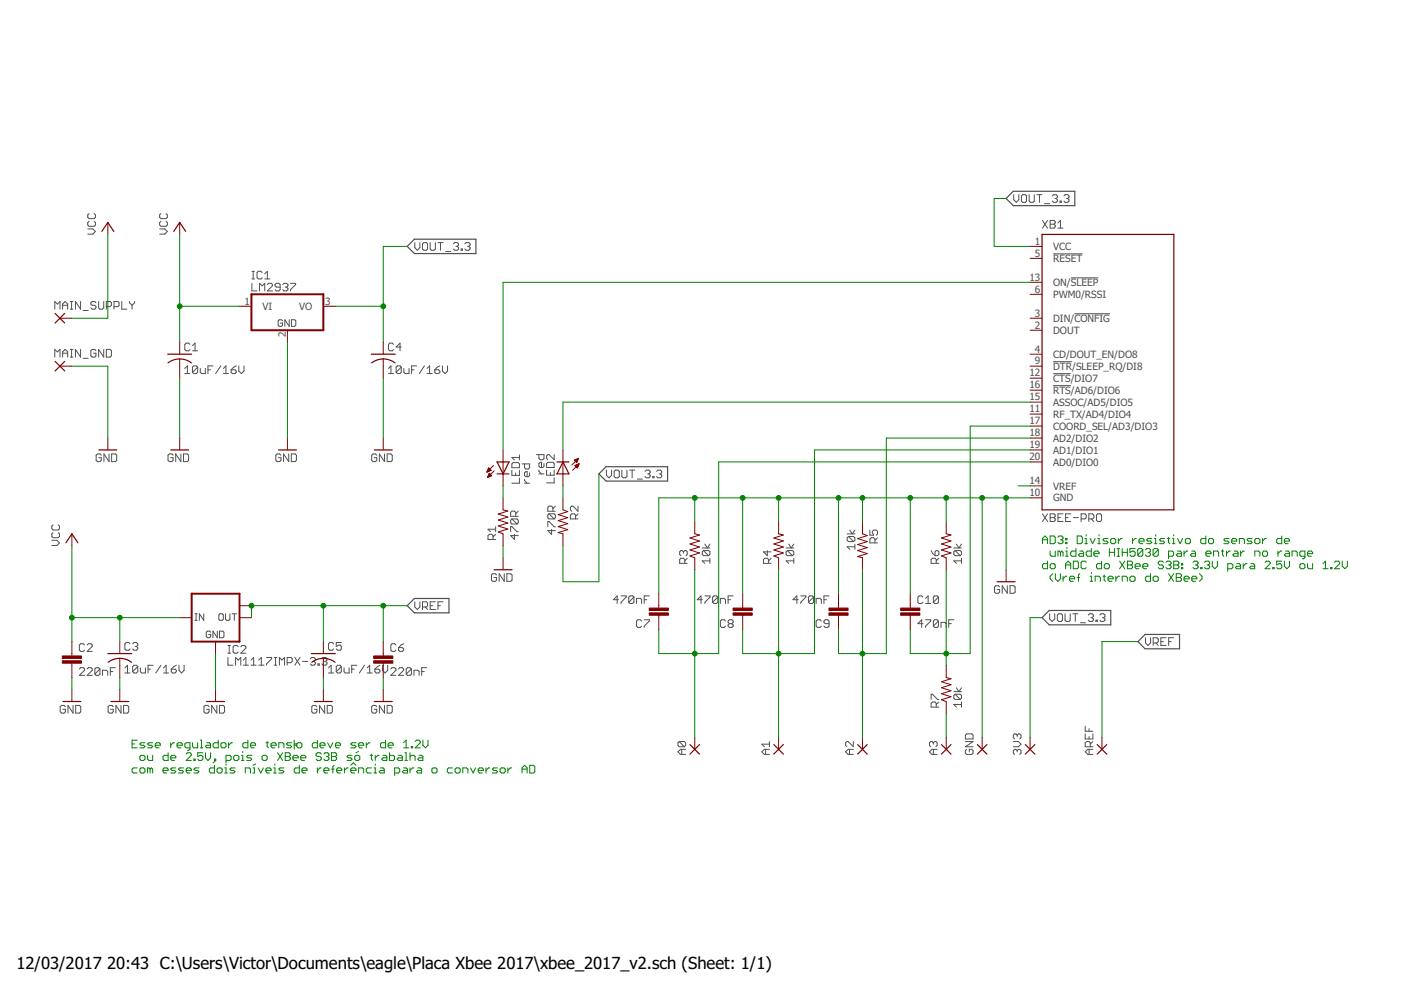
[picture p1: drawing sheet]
<svg xmlns="http://www.w3.org/2000/svg" width="297mm" height="210mm" viewBox="0 0 297 210" stroke-linecap="round" stroke-linejoin="round" font-family="sans-serif">
<g fill="none" stroke="#505050" stroke-width=".21">
<path d="M18.6 48.5h1.1l.5 .6-.5 .5h-1.1M18.9 46.9l-.3 .3v.5l.3 .3h1.1l.2-.3v-.5l-.2-.3M18.9 45.3l-.3 .3v.5l.3 .3h1.1l.2-.3v-.5l-.2-.3M33.8 48.5h1.1l.6 .6-.6 .5h-1.1M34.1 46.9l-.3 .3v.5l.3 .3h1.1l.3-.3v-.5l-.3-.3M34.1 45.3l-.3 .3v.5l.3 .3h1.1l.3-.3v-.5l-.3-.3M53.4 59.1h.6M53.4 57.5h.6M53.7 57.5v1.6M55.6 57.8l-.3-.3h-.5l-.3 .3v1.1l.3 .2h.5l.3-.2M56.1 59.1h1.1M56.1 58.1l.6-.6v1.6"/>
<path d="M87.9 51.4v1.1l.6 .6 .5-.6v-1.1M89.9 51.4h.5l.3 .3v1.1l-.3 .3h-.5l-.3-.3v-1.1zM91.2 51.4v1.4l.3 .3h.5l.3-.3v-1.4M92.9 51.4h1M93.4 51.4v1.7M94.5 53.3h1.1M96.1 51.7l.3-.3h.5l.3 .3v.3l-.3 .2M96.7 52.2h.2M96.9 52.2l.3 .3v.3l-.3 .3h-.5l-.3-.3M97.8 52.8h.2v.3h-.2zM98.6 51.7l.2-.3h.6l.3 .3v.3l-.3 .2M99.1 52.2h.3"/>
<path d="M99.4 52.2l.3 .3v.3l-.3 .3h-.6l-.2-.3M214.9 41.3v1.1l.6 .5 .5-.5v-1.1M216.8 41.3h.6l.2 .3v1l-.2 .3h-.6l-.2-.3v-1zM218.2 41.3v1.3l.3 .3h.5l.3-.3v-1.3M219.8 41.3h1.1M220.4 41.3v1.6M221 46.7l1.1 1.7M221.5 43.2h1M222.1 46.7l-1.1 1.7M222.7 46.7h.8l.2 .3v.3l-.2 .2 .2 .3v.3l-.2 .3h-.8zM222.7 47.5h.8M223.1 41.6l.3-.3h.5l.3 .3v.2l-.3 .3"/>
<path d="M223.3 53.8h6.2M223.6 42.1h.3M223.9 42.1l.3 .3v.2l-.3 .3h-.5l-.3-.3M224.3 48.4h1.1M224.3 47.3l.5-.6v1.7M224.7 42.6h.3v.3h-.3zM225.6 41.6l.2-.3h.6l.3 .3v.2l-.3 .3M226.1 42.1h.3M226.4 42.1l.3 .3v.2l-.3 .3h-.6l-.2-.3M227 58.9h5.9M11.6 65.6v-1.7l.6 .6 .5-.6v1.7M11.6 75.7v-1.6l.6 .5 .5-.5v1.6"/>
<path d="M13.3 65.6v-1.1l.5-.6 .6 .6v1.1M13.3 75.7v-1.1l.5-.5 .6 .5v1.1M13.3 64.7h1.1M13.3 74.9h1.1M14.9 65.6h.6M14.9 63.9h.6M14.9 75.7h.6M14.9 74.1h.6M15.2 63.9v1.7M15.2 74.1v1.6M17.1 63.9v1.7l-1.1-1.7v1.7M17.1 74.1v1.6l-1.1-1.6v1.6"/>
<path d="M17.6 65.8h1.1M17.6 76h1.1M20.3 64.2l-.2-.3h-.6l-.2 .3v.3l.2 .2h.6l.2 .3v.3l-.2 .3h-.6l-.2-.3M20.3 74.4l-.2-.3h-.6l-.2 .3v1l.2 .3h.6l.2-.3v-.5h-.5M20.9 63.9v1.4l.3 .3h.5l.3-.3v-1.4M22 74.1v1.6l-1.1-1.6v1.6M22.5 65h.8l.3-.3v-.5l-.3-.3h-.8v1.7M22.5 74.1h.8l.3 .3v1l-.3 .3h-.8zM24.2 65h.8l.3-.3v-.5l-.3-.3h-.8v1.7M25.8 63.9v1.7h1.1M27.5 63.9v.3l.5 .5M28 64.7v.9"/>
<path d="M28.5 63.9v.3l-.5 .5M39.2 79.2h1.1M39.2 78.1l.5-.5v1.6M40.3 73l-.3-.3h-.5l-.3 .3v1.1l.3 .3h.5l.3-.3M40.8 74.4h1.1M40.8 73.3l.6-.6v1.7M41.9 77.9v1l-.3 .3h-.5l-.3-.3M41.9 77.9l-.3-.3h-.5l-.3 .3v1M41.9 77.9l-1.1 1M42.5 78.1v.8l.2 .3h.8v-1.1M44.1 78.4h.5M45.2 77.6h-1.1v1.6"/>
<path d="M46.8 77.6l-1.1 1.6M47.4 79.2h1.1M47.4 78.1l.5-.5v1.6M49 78.4h.8l.3 .3v.2l-.3 .3h-.5l-.3-.3zM50.1 77.6l-1.1 .8M50.6 77.6v1.1l.6 .5 .5-.5v-1.1M53.4 60.1v1.6h1.1M55 61.7v-1.6l.6 .5 .5-.5v1.6M56.7 60.3l.3-.2h.5l.3 .2v.3l-1.1 1.1h1.1M59.4 60.9h-.8l-.3-.3v-.3l.3-.2h.5l.3 .2v1.1l-.3 .3h-.5l-.3-.3M59.9 68l-.2-.2h-.5l-.2 .2v1l.2 .2h.5l.2-.2v-.5h-.5M59.9 60.3l.3-.2h.6l.2 .2v.3l-.2 .3"/>
<path d="M60.5 60.9h.3M60.8 60.9l.2 .3v.2l-.2 .3h-.6l-.3-.3M61.3 67.8v1.4l-.9-1.4v1.4M61.6 60.1h1.1v.2l-1.1 1.1v.3M61.8 67.8h.7l.2 .2v1l-.2 .2h-.7zM82.4 78.1l.5-.5v1.6M82.4 79.2h1M83.4 73l-.2-.3h-.6l-.2 .3v1.1l.2 .3h.6l.2-.3M85.1 77.9v1l-.3 .3h-.5l-.3-.3M85.1 77.9l-.3-.3h-.5l-.3 .3v1M85.1 77.9l-1.1 1M85.1 73.6h-1.1l.8-.9v1.7"/>
<path d="M85.6 78.1v.8l.3 .3h.8v-1.1M87.3 78.4h.5M88.3 77.6h-1v1.6M90 77.6l-1.1 1.6M90.5 79.2h1.1M90.5 78.1l.6-.5v1.6M92.2 78.4h.8l.3 .3v.2l-.3 .3h-.5l-.3-.3zM93.3 77.6l-.6 .3-.5 .5M93.8 77.6v1.1l.6 .5 .5-.5v-1.1M223.3 76.7h4M223.3 79.2h3.7M227.8 66.5h7.6"/>
<path d="M21.5 96.5l-.3-.3h-.5l-.3 .3v1.1l.3 .3h.5l.3-.3v-.6h-.6M23.1 96.2v1.7l-1.1-1.7v1.7M23.7 96.2h.8l.2 .3v1.1l-.2 .3h-.8zM36.7 96.5l-.3-.3h-.5l-.3 .3v1.1l.3 .3h.5l.3-.3v-.6h-.5M38.4 96.2v1.7l-1.1-1.7v1.7M38.9 96.2h.8l.3 .3v1.1l-.3 .3h-.8zM59.6 96.5l-.3-.3h-.5l-.3 .3v1.1l.3 .3h.5l.3-.3v-.6h-.6M61.2 96.2v1.7l-1.1-1.7v1.7M61.8 96.2h.8l.2 .3v1.1l-.2 .3h-.8zM79.9 96.5l-.3-.3h-.5l-.3 .3v1.1l.3 .3h.5l.3-.3v-.6h-.6M81.5 96.2v1.7l-1.1-1.7v1.7M82.1 96.2h.8l.3 .3v1.1l-.3 .3h-.8z"/>
<path d="M108.5 99.7v1.1h1.6v-1.1M108.8 98.1h1.1l.2 .3v.8h-1.6v-.8zM110.1 96.5v1M110.1 97h-1.6l.6 .5M110.7 98.4h1.6v.8l-.3 .2h-.5l-.3-.2v-.8M113.7 96.4h1.6v.8l-.2 .3h-.6l-.2-.3v-.8M114.3 99.7v.2l.5 .6M115.3 98.3v.5l-.2 .3h-.6l-.2-.3v-.5l.2-.3h.3v1.1M115.9 99.7v1.1h1.6v-1.1M116.1 98h1.1l.3 .3v.8h-1.6v-.8zM117.5 96.4v1.1l-1.1-1.1h-.3l-.2 .3v.5l.2 .3M128.6 99.7v1.1l.5 .5 .6-.5v-1.1"/>
<path d="M130.5 99.7h.5l.3 .2v1.1l-.3 .3h-.5l-.3-.3v-1.1zM131.8 99.7v1.3l.3 .3h.6l.2-.3v-1.3M133.5 99.7h1.1M134 99.7v1.6M136.8 99.9l.2-.2h.6l.2 .2v.3l-.2 .3M139.2 99.9l.3-.2h.5l.3 .2v.3l-.3 .3M223.3 81.8h3.8M11 114.6h1.1l.5 .5-.5 .6h-1.1M11.3 112.9l-.3 .3v.5l.3 .3h1l.3-.3v-.5l-.3-.3M11.3 111.3l-.3 .2v.6l.3 .3h1l.3-.3v-.6l-.3-.2M104.5 114.4v-.8l-.2-.3h-.6l-.2 .3v.8h1.6M105.1 113.3l-.6 .5"/>
<path d="M105.1 112.2h-1.6l.5 .5M105.1 111.7v1M108.3 112.7v-1h.2l1.1 1h.3M108.5 110h1.1l.3 .3v.5l-.3 .3M108.5 110l-.2 .3v.5l.2 .3h1.1M108.5 110l1.1 1.1M109.1 113.3v1.1l-.8-.8h1.6M109.3 100.3v.5M109.3 109.5v-.9l-.2-.2h-.6l-.2 .2v.9h1.6M109.9 108.4l-.6 .5M110.1 101.4v1h-1.6M111.2 102.4h1.1"/>
<path d="M111.2 101.6v.3l.6 .5M112.3 100.3v.5l-.3 .3h-.5l-.3-.3v-.5l.3-.3h.3v1.1M114.3 100.5h1M116.1 111.7v-1.1h.3l1.1 1.1h.3M116.4 108.9h1.1l.3 .3v.6l-.3 .2M116.4 108.9l-.3 .3v.6l.3 .2h1.1M116.4 108.9l1.1 1.1M116.7 100.2v.6M116.9 112.2v1.1l-.8-.8h1.7M117.2 108.4v-.8l-.3-.3h-.5l-.3 .3v.8h1.7M117.5 101.3v1.1h-1.6M117.8 107.3l-.6 .5"/>
<path d="M122 110v-.8l-.2-.3h-.6l-.3 .3v.8h1.7M122.6 107.3v1.1l-1.1-1.1h-.3l-.3 .3v.5l.3 .3M122.6 108.9l-.6 .6M135.1 101.6h1.1M137.3 100.5h.3M137.6 100.5l.2 .3v.2l-.2 .3h-.6l-.2-.3M138.4 101h.3v.3h-.3zM139.8 100.5h.2M140 100.5l.3 .3v.2l-.3 .3h-.5l-.3-.3M144.9 117l-.3-.3h-.2l-.3 .3v.5l.3 .3M144.9 117l.3-.3h.3l.2 .3v.5l-.2 .3M144.9 117v.3"/>
<path d="M145.2 119.4v-.8l-.3-.2h-.5l-.3 .2v.8h1.6M145.7 118.4l-.5 .5M148.9 116.2h1.6M149.2 116.7h1l.3 .3v.5l-.3 .3M149.2 116.7l-.3 .3v.5l.3 .3h1M149.2 116.7l1 1.1M149.4 115.4l.6 .8 .5-.8M150.5 118.4v1M150.5 118.9h-1.6l.5 .5M162.7 116.7v1.1l-.8-.8h1.6M163 119.4v-.8l-.3-.2h-.6l-.2 .2v.8h1.6M163.5 118.4l-.5 .5"/>
<path d="M166.7 116.2h1.6M166.9 116.7h1.1l.3 .3v.5l-.3 .3M166.9 116.7l-.2 .3v.5l.2 .3h1.1M166.9 116.7l1.1 1.1M167.2 115.4l.5 .8 .6-.8M168.3 118.9h-1.6l.5 .5M168.3 118.4v1M179.6 113.2h1.7M179.9 113.7h1.1l.3 .3v.6l-.3 .2M179.9 113.7l-.3 .3v.6l.3 .2h1.1M179.9 113.7l1.1 1.1M180.2 112.4l.5 .8 .6-.8"/>
<path d="M181.3 115.9h-1.7l.6 .6M181.3 115.4v1.1M184.4 112.4v1.1h.8l-.2-.8 .2-.3h.6l.3 .3v.5l-.3 .3M185.5 115.1v-.8l-.3-.3h-.5l-.3 .3v.8h1.7M186.1 114l-.6 .6M197.4 116.7l.3 .6 .5 .5M198.5 116.7h.3l.3 .3v.5l-.3 .3h-.6v-.8zM198.5 119.4v-.8l-.3-.2h-.5l-.3 .2v.8h1.7M199.1 118.4l-.6 .5M202.2 116.2h1.7M202.5 116.7l-.3 .3v.5l.3 .3h1.1M202.5 116.7h1.1l.3 .3v.5l-.3 .3"/>
<path d="M202.5 116.7l1.1 1.1M202.8 115.4l.5 .8 .6-.8M203.9 118.9h-1.7l.6 .5M203.9 118.4v1M221 108.9l1.1 1.7M222.1 108.9l-1.1 1.7M222.7 108.9h.8l.2 .3v.3l-.2 .2 .2 .3v.3l-.2 .3h-.8zM222.7 109.7h.8M224.3 109.7h.5M225.4 108.9h-1.1v1.7h1.1M225.9 109.7h.6M227 108.9h-1.1v1.7h1.1"/>
<path d="M227.6 109.7h1M229.2 110h.8l.3-.3v-.5l-.3-.3h-.8v1.7M230.8 110h.8l.3-.3v-.5l-.3-.3h-.8v1.7M231.4 110l.5 .6M232.7 108.9h.6l.3 .3v1.1l-.3 .3h-.6l-.2-.3v-1.1zM17.9 136.8l-.2-.3h-.6l-.3 .3v1l.3 .3h.6l.2-.3M18.5 136.8l.2-.3h.6l.3 .3v.2l-1.1 1.1h1.1M27.6 136.5l-.3-.3h-.5l-.3 .3v1.1l.3 .3h.5l.3-.3M28.1 136.5l.3-.3h.5l.3 .3v.3l-.3 .3M28.7 137.1h.2M28.9 137.1l.3 .2v.3l-.3 .3h-.5l-.3-.3M41.3 131.5h.5"/>
<path d="M41.3 130.1h.5M41.6 130.1v1.4M43.2 130.1v1.4l-.9-1.4v1.4M44.7 134l-.3-.2h-.4l-.3 .2v1l.3 .2h.4l.3-.2v-.5h-.5M46.1 133.8v1.4l-1-1.4v1.4M46.4 130.4l.2-.3h.5l.2 .3v.9l-.2 .2h-.5l-.2-.2zM46.5 133.8h.7l.3 .2v1l-.3 .2h-.7zM47.8 130.1v1.2l.2 .2h.5l.2-.2v-1.2M48.3 139.4v1.6h1.1M48.3 138.5h.6M48.3 136.9h.6M48.6 136.9v1.6"/>
<path d="M49.2 130.1h.9M49.7 130.1v1.4M50.5 137.1l-.3-.2h-.5l-.3 .2v1.1l.3 .3h.5l.3-.3M51.1 137.1l.2-.2h.6l.2 .2v.3l-1 1.1h1M51.6 140l.5-.6v1.6M53.2 140l.6-.6v1.6M54.9 140l.5-.6v1.6M56.5 139.4h1.1v.3l-1.1 1.1v.2M58.1 139.4h.6M58.4 139.4v1.6M62.5 139.4l1.1 1.6M63.6 139.4l-1.1 1.6"/>
<path d="M65.8 139.7l.3-.3h.5l.3 .3v.3l-.3 .2M68.2 139.7l.3-.3h.5l.3 .3v.3l-.3 .2M70.7 136.5l-.2-.3h-.6l-.2 .3v1.1l.2 .3h.6l.2-.3M72.4 136.2h-1.1v.9l.8-.3 .3 .3v.5l-.3 .3h-.5l-.3-.3M83.9 136.8l-.2-.3h-.6l-.2 .3v1l.2 .3h.6l.2-.3M84.5 137.3h.8l.3 .3v.2l-.3 .3h-.5l-.3-.3zM85.6 136.5l-1.1 .8M87.9 127.6v1.1l.6 .5 .5-.5v-1.1M89.6 128.7h.8l.3-.3v-.5l-.3-.3h-.8v1.6M90.1 128.7l.6 .5M91.2 128.4h.6M92.3 127.6h-1.1v1.6h1.1"/>
<path d="M92.9 128.4h.5M93.9 127.6h-1v1.6M105.3 121.9l-.3-.3h-.5l-.3 .3v1.1l.3 .3h.5l.3-.3v-.6h-.6M106.9 121.6v1.7l-1.1-1.7v1.7M107.5 121.6h.8l.3 .3v1.1l-.3 .3h-.8zM131.1 127.1h-1.1l.9-.8v1.7M131.7 126.3h1.1v.3l-1.1 1.1v.3M134.4 126.6l-.3-.3h-.5l-.3 .3v1.1M134.4 126.6v1.1l-.3 .3h-.5l-.3-.3M134.4 126.6l-1.1 1.1M135 128v-1.1h.8l.2 .2v.9M136 131.7l-.2-.3h-.6l-.2 .3v1.1l.2 .2h.6l.2-.2"/>
<path d="M136.6 127.1h.5M136.6 131.4h1.1v.3l-1.1 1.1v.2M137.7 126.3h-1.1v1.7M148.9 127.1h-1.1l.8-.8v1.7M149.5 126.3h1v.3l-1 1.1v.3M152.2 126.6l-.3-.3h-.5l-.3 .3v1.1M152.2 126.6v1.1l-.3 .3h-.5l-.3-.3M152.2 126.6l-1.1 1.1M152.7 128v-1.1h.8l.3 .2v.9M153.8 131.7l-.3-.3h-.5l-.3 .3v1.1l.3 .2h.5l.3-.2M154.4 127.1h.5M154.6 132.2l-.2-.2v-.3l.2-.3h.6l.2 .3v.3l-.2 .2"/>
<path d="M154.6 132.2l-.2 .3v.3l.2 .2h.6l.2-.2v-.3l-.2-.3M154.6 132.2h.6M155.4 126.3h-1v1.7M169.2 127.1h-1.1l.9-.8v1.7M169.8 126.3h1.1v.3l-1.1 1.1v.3M172.5 126.6l-.3-.3h-.5l-.3 .3v1.1M172.5 126.6v1.1l-.3 .3h-.5l-.3-.3M172.5 126.6l-1.1 1.1M173 128v-1.1h.9l.2 .2v.9M174.1 131.7l-.2-.3h-.6l-.3 .3v1.1l.3 .2h.6l.2-.2M174.7 127.1h.5M175.8 126.3h-1.1v1.7"/>
<path d="M175.8 132.2h-.8l-.3-.2v-.3l.3-.3h.5l.3 .3v1.1l-.3 .2h-.5l-.3-.2M195.7 126.6l-.3-.3h-.5l-.3 .3v1.1l.3 .3h.5l.3-.3M195.7 132.2h-1.1l.8-.8v1.6M196.2 128h1.1M196.2 131.4h1.1v.3l-1.1 1.1v.2M196.2 126.9l.6-.6v1.7M199 126.6l-.3-.3h-.5l-.3 .3v1.1M199 126.6v1.1l-.3 .3h-.5l-.3-.3M199 131.7l-.3-.3h-.5l-.3 .3v1.1M199 131.7v1.1l-.3 .2h-.5l-.3-.2M199 131.7l-1.1 1.1M199 126.6l-1.1 1.1"/>
<path d="M199.5 133v-1h.8l.3 .2v.8M201.1 132.2h.6M202.2 131.4h-1.1v1.6M211.9 124.4l-.2-.2h-.6l-.2 .2v1.1l.2 .3h.6l.2-.3v-.5h-.5M213.6 124.2v1.6l-1.1-1.6v1.6M214.1 124.2h.8l.3 .2v1.1l-.3 .3h-.8zM222.5 130.1v1.1l.6 .6 .5-.6v-1.1M224.2 130.4l.3-.3h.5l.3 .3v1.1l-.3 .3h-.5l-.3-.3zM225.8 130.1v1.4l.3 .3h.5l.3-.3v-1.4M227.5 130.1h1M228 130.1v1.7M229.1 132h1.1"/>
<path d="M230.7 130.4l.3-.3h.5l.3 .3v.3l-.3 .3M231.3 131h.2M231.5 131l.3 .2v.3l-.3 .3h-.5l-.3-.3M232.4 131.5h.2v.3h-.2zM233.2 130.4l.2-.3h.6l.3 .3v.3l-.3 .3M233.7 131h.3M234 131l.3 .2v.3l-.3 .3h-.6l-.2-.3M242.9 135.2v1.1l.5 .5 .5-.5v-1.1M244.5 136.3h.8l.3-.3v-.5l-.3-.3h-.8v1.6M245 136.3l.6 .5M246.1 136h.6M247.2 135.2h-1.1v1.6h1.1"/>
<path d="M247.8 136h.5M248.9 135.2h-1.1v1.6M13.9 149.8l-.3-.2h-.6l-.2 .2v1.1l.2 .3h.6l.3-.3v-.5h-.6M15.5 149.6v1.6l-1.1-1.6v1.6M16 149.6h.8l.3 .2v1.1l-.3 .3h-.8zM16.8 141.8l.3-.2h.6l.2 .2v.3l-1.1 1.1h1.1M18.5 141.8l.2-.2h.6l.3 .2v.3l-1.1 1.1h1.1M21.2 141.8v1.1l-.3 .3h-.5l-.3-.3M21.2 141.8l-.3-.2h-.5l-.3 .2v1.1M21.2 141.8l-1.1 1.1M21.7 143.2v-1.1h.9l.2 .3v.8M23.4 142.4h.5"/>
<path d="M24 149.8l-.3-.2h-.5l-.3 .2v1.1l.3 .3h.5l.3-.3v-.5h-.5M24.5 141.6h-1.1v1.6M25.7 149.6v1.6l-1.1-1.6v1.6M26.2 149.6h.8l.3 .2v1.1l-.3 .3h-.8zM26.5 141.6l.5-.5v1.6M26.5 142.7h1.1M29.2 141.3v1.1l-.3 .3h-.5l-.3-.3M29.2 141.3l-.3-.2h-.5l-.3 .2v1.1M29.2 141.3l-1.1 1.1M29.8 141.6v.8l.2 .3h.8v-1.1M31.4 141.9h.5M32.5 141.1h-1.1v1.6"/>
<path d="M34.1 141.1l-1.1 1.6M34.7 142.7h1.1M34.7 141.6l.5-.5v1.6M36.3 141.9h.8l.3 .2v.3l-.3 .3h-.5l-.3-.3zM37.4 141.1l-1.1 .8M38 141.1v1l.5 .6 .5-.6v-1M44.3 149.8l-.2-.2h-.6l-.3 .2v1.1l.3 .3h.6l.2-.3v-.5h-.5M46 149.6v1.6l-1.1-1.6v1.6M46.5 149.6h.8l.3 .2v1.1l-.3 .3h-.8zM50 141v-1.6l.5 .6 .6-.6v1.6M51.6 141h1.1M53.2 141h1.1"/>
<path d="M54.9 141h1.1M58.1 141h.6M59.2 141v-1.6l.6 .6 .5-.6v1.6M60.9 140.5h.8l.3-.3v-.5l-.3-.3h-.8v1.6M64.2 140.2h1M66.3 140.2h.3M66.6 140.2l.3 .3v.3l-.3 .2h-.5l-.3-.2M67.2 149.8l-.3-.2h-.5l-.3 .2v1.1l.3 .3h.5l.3-.3v-.5h-.5M67.4 140.8h.3v.2h-.3zM68.8 140.2h.2M68.8 149.6v1.6l-1.1-1.6v1.6M69 140.2l.3 .3v.3l-.3 .2h-.5l-.3-.2"/>
<path d="M69.4 149.6h.8l.3 .2v1.1l-.3 .3h-.8zM69.7 142.7h1M69.7 141.6l.5-.5v1.6M72.4 141.3v1.1l-.3 .3h-.5l-.3-.3M72.4 141.3l-.3-.2h-.5l-.3 .2v1.1M72.4 141.3l-1.1 1.1M72.9 141.6v.8l.3 .3h.8v-1.1M74.6 141.9h.5M75.6 141.1h-1v1.6M77.3 141.1l-1.1 1.6M77.9 142.7h1M77.9 141.6l.5-.5v1.6"/>
<path d="M79.5 141.9h.8l.3 .2v.3l-.3 .3h-.5l-.3-.3zM79.9 149.8l-.3-.2h-.5l-.3 .2v1.1l.3 .3h.5l.3-.3v-.5h-.6M80.6 141.1l-1.1 .8M81.1 141.1v1l.6 .6 .5-.6v-1M81.5 149.6v1.6l-1.1-1.6v1.6M82.1 149.6h.8l.3 .2v1.1l-.3 .3h-.8zM82.9 141.8l.2-.2h.6l.2 .2v.3l-1 1.1h1M84.5 141.8l.3-.2h.5l.3 .2v.3l-1.1 1.1h1.1M87.2 141.8v1.1l-.2 .3h-.6l-.3-.3M87.2 141.8l-.2-.2h-.6l-.3 .2v1.1M87.2 141.8l-1.1 1.1M87.8 143.2v-1.1h.8l.3 .3v.8"/>
<path d="M89.4 142.4h.6M90.5 141.6h-1.1v1.6M144 157.2l-.3 .3v.6l.3 .2h1.1M144 157.2h1.1l.3 .3v.6l-.3 .2M144 157.2l1.1 1.1M144.5 158.9v1.1M145.4 158.9h-1.1l-.6 .5 .6 .6h1.1M162.3 158.9v1.1M163.1 158.9h-1l-.6 .5 .6 .6h1M163.1 157.8h-1.6l.6 .5M163.1 157.2v1.1M180.1 158.9v1.1"/>
<path d="M180.9 158.9h-1.1l-.5 .5 .5 .6h1.1M180.9 157.2v1.1l-1.1-1.1h-.2l-.3 .3v.6l.3 .2M197.4 148.3v-1.1h.3l1.1 1.1h.3M197.9 157.5v.3M197.9 158.9v1.1M197.9 157.5l-.3-.3h-.3l-.2 .3v.6l.2 .2M197.9 157.5l.3-.3h.2l.3 .3v.6l-.3 .2M198.5 149.9v-.8l-.3-.3h-.5l-.3 .3v.8h1.7M198.7 158.9h-1.1l-.5 .5 .5 .6h1.1M199.1 148.8l-.6 .6M202.2 146.6h1.7M202.5 147.2h1.1l.3 .3v.5l-.3 .3"/>
<path d="M202.5 147.2l-.3 .3v.5l.3 .3h1.1M202.5 147.2l1.1 1.1M202.8 145.8l.5 .8 .6-.8M203.9 148.8v1.1M203.9 149.4h-1.7l.6 .5M204.7 157.2h1.6l-1.6 1.1h1.6M205 158.9l-.3 .2v.6l.3 .3h1l.3-.3v-.6l-.3-.2h-.5v.5M205 155.6h1l.3 .3v.8h-1.6v-.8zM214.8 157.2h1.1l.6 .6-.6 .5h-1.1M215.7 159.1l-.3-.2h-.3l-.3 .2v.6l.3 .3M215.7 159.1l.2-.2h.3l.3 .2v.6l-.3 .3M215.7 155.9l-.3-.3h-.3l-.3 .3v.5l.3 .3"/>
<path d="M215.7 155.9l.2-.3h.3l.3 .3v.5l-.3 .3M215.7 155.9v.2M215.7 159.1v.3M230.1 155.6v1.1h1.6v-1.1M230.1 154v1h1.6M230.9 154.5v.5M230.9 156.1v.6M230.9 158.9v1.1M231.2 158.3v-.8l-.3-.3h-.5l-.3 .3v.8h1.6M231.7 158.9h-1.1l-.5 .5 .5 .6h1.1M231.7 157.2l-.5 .6"/>
</g>
<path d="M86.3 52.2l1.6-1.5h13v3.1h-13zM213.3 42.1l1.5-1.5h13.1v3h-13.1zM127 100.5l1.5-1.5h13v3h-13zM86.3 128.4l1.6-1.5h7.3v3h-7.3zM220.9 131l1.6-1.6h13v3.1h-13zM241.3 136l1.5-1.5h7.3v3.1h-7.3z" fill="none" stroke="#505050" stroke-width=".25"/>
<g fill="none" stroke="#800000" stroke-width=".25">
<path d="M21.6 49.1l1.3-1.9 1.2 1.9M36.8 49.1l1.3-1.9 1.3 1.9M220.9 49.7h28v58.4h-28zM11.7 66.5l2 2M11.7 76.6l2 2.1M13.7 66.5l-2 2M13.7 76.6l-2 2.1M35.6 75.1h5M35.6 76.9a4 4 0 0 1 5 0M78.7 75.1h5.1M78.8 76.9a4 4 0 0 1 5 0M21 95.4h3.8"/>
<path d="M36.2 95.4h3.8M59 95.4h3.8M79.4 95.4h3.8M105.4 97.9h2.5l-1.2 2.6zM118.1 97.9h2.5M119.4 97.9l1.2 2.6h-2.5zM14 115.1l1.2-1.9 1.3 1.9M105.4 100.5h2.5M22.9 138.6h5M25.4 139.6l1.6 .3 .9 .5M25.4 139.6l-1.1 .1-1.4 .7M66 138.6h5.1"/>
<path d="M68.6 139.6l1.5 .3 1 .5M68.6 139.6l-1.6 .3-.9 .5M104.8 120.8h3.8M211.4 123.3h3.8M13.3 148.7h3.8M23.5 148.7h3.8M43.8 148.7h3.8M66.7 148.7h3.8M79.4 148.7h3.8M146.3 157.9l2 2M148.3 157.9l-2 2M164.1 157.9l2 2"/>
<path d="M166.1 157.9l-2 2M181.8 157.9l2.1 2M183.9 157.9l-2.1 2M199.6 157.9l2 2M201.6 157.9l-2 2M207.2 157.9l2.1 2M209.3 157.9l-2.1 2M217.4 157.9l2 2M219.4 157.9l-2 2M232.6 157.9l2.1 2M234.7 157.9l-2.1 2"/>
</g>
<g fill="none" stroke="#800000" stroke-width=".21">
<path d="M22.9 47.2v2.5M38.1 47.2v2.5M218.4 52.2h2.5M218.4 54.8h2.5M218.4 59.9h2.5M12.7 67.5h2.5M12.7 77.6h2.5M38.1 72.6v2.5M38.1 76.1v4.1M50.8 64.9h2.5M60.9 70v2.6M68.6 64.9h2.5"/>
<path d="M81.3 72.6v2.5M81.3 76.1v4.1M218.4 70h2.5M218.4 67.5h2.5M218.4 75.1h2.5M218.4 62.4h2.5M218.4 77.6h2.5M22.9 92.9v2.5M38.1 92.9v2.5M60.9 92.9v2.5M81.3 92.9v2.5M103.3 100h.2"/>
<path d="M103.3 99.9h.5M103.4 99.7h.7M103.4 99.6h.6M103.5 99.5h.4M103.5 99.4h.3M103.6 99.3h.1M103.6 99.2l.5 .5-.9 .4zM104.6 98.7l-1.4 1.4M104.8 99.8l-1.4 1.4M106.7 95.4v7.6M119.4 95.4v7.6M121.8 97.6l.5 .5"/>
<path d="M121.8 97.6h.7M121.9 98.7l.9-.4-.4 .9zM121.9 97.7h.5M122 98.8h.6M122 97.8h.4M122 98.7h.6M122 97.5h.6M122.1 98.9h.4M122.1 97.9h.2M122.2 99h.3M122.3 98h.1M122.3 98.5h.4"/>
<path d="M122.3 99.1h.1M122.3 97.3h.3M122.6 98.4h.1M122.6 97.2h.1M122.7 97.2l-1.4 1.4M122.7 97.2l-.4 .9M122.7 97.2l-.9 .4M122.8 98.3l-1.4 1.4M218.4 87.8h2.5M218.4 80.2h2.5M218.4 85.3h2.5M218.4 82.7h2.5"/>
<path d="M218.4 90.3h2.5M218.4 92.9h2.5M218.4 95.4h2.5M218.4 97.9h2.5M15.2 113.2v2.5M103.2 100.1h.1M103.4 101.2h.1M103.4 101.1h.4M103.5 100.9h.6M103.5 100.8h.7M103.6 100.7h.5M103.7 100.6h.3"/>
<path d="M103.7 100.5h.1M103.7 100.4l.5 .5-.8 .3zM106.7 105.6v2.5l1 .3-2.1 .6 2.1 .6-2.1 .7 2.1 .6-2.1 .6 2.1 .7-2.1 .6 1.1 .4v2.5M106.7 118.3v2.5M119.4 105.6v2.5l1 .4-2.1 .6 2.1 .6-2.1 .7 2.1 .6-2.1 .7 2.1 .6-2.1 .6 1.1 .3v2.5M147.3 110.6v2.6l1 .2-2 .7 2 .6-2 .6 2 .7-2 .6 2 .6-2 .7 1 .4v2.5M165.1 110.6v2.6l1 .2-2 .7 2 .6-2 .6 2 .7-2 .6 2 .6-2 .7 1 .4v2.5M182.9 110.6v2.6l1 .4-2.1 .6 2.1 .6-2.1 .7 2.1 .6-2.1 .6 2.1 .7-2.1 .6 1.1 .3v2.5M200.6 110.6v2.6l1 .2-2 .7 2 .6-2 .6 2 .7-2 .6 2 .6-2 .7 1 .4v2.5M218.4 105.6h2.5M218.4 103h2.5M15.2 136v3.1"/>
<path d="M25.4 136v2.6M25.4 139.6v4.1M38.1 131h2.5M45.7 136v2.6M50.8 131h2.5M50.8 128.4h2.5M68.6 136v2.6M68.6 139.6v4.1M81.3 136v3.1M139.7 125.9v3M139.7 130.5v3M157.5 125.9v3"/>
<path d="M157.5 130.5v3M177.8 125.9v3M177.8 130.5v3M193 125.9v3M193 130.5v3M213.3 120.8v2.5M15.2 140.6v3.1M15.2 146.2v2.5M25.4 146.2v2.5M45.7 146.2v2.5M68.6 146.2v2.5M81.3 140.6v3.1"/>
<path d="M81.3 146.2v2.5M147.3 156.3v2.6M165.1 156.3v2.6M182.9 156.3v2.6M200.6 141.1v2.6l1 .2-2 .6 2 .7-2 .6 2 .7-2 .6 2 .6-2 .7 1 .3v2.6M200.6 156.3v2.6M208.2 156.3v2.6M218.4 156.3v2.6M233.6 156.3v2.6"/>
</g>
<g fill="#800000" stroke="#800000" stroke-width=".21">
<path d="M155.4 129.9h4.1v.6h-4.1z"/>
<path d="M155.4 128.9h4.1v.5h-4.1z"/>
<path d="M137.6 129.9h4.1v.6h-4.1z"/>
<path d="M137.6 128.9h4.1v.5h-4.1z"/>
<path d="M191 128.9h4v.5h-4z"/>
<path d="M191 129.9h4v.6h-4z"/>
<path d="M175.7 129.9h4.1v.6h-4.1z"/>
<path d="M175.7 128.9h4.1v.5h-4.1z"/>
<path d="M79.2 140.1h4.1v.5h-4.1z"/>
<path d="M79.2 139.1h4.1v.5h-4.1z"/>
<path d="M13.2 140.1h4.1v.5h-4.1z"/>
<path d="M13.2 139.1h4.1v.5h-4.1z"/>
</g>
<path d="M53.3 62.4h15.3v7.6h-15.3zM40.6 125.9h10.2v10.1h-10.2z" fill="none" stroke="#800000" stroke-width=".42"/>
<g fill="none" stroke="#008000" stroke-width=".21">
<path d="M22.9 49.7v17.8h-7.7M38.1 49.7v22.9M86.3 52.2h-5v20.4M213.3 42.1h-2.5v10.1h7.6M218.4 59.9h-111.7v35.5M15.2 77.6h7.7v15.3M38.1 64.9h12.7M60.9 72.6v20.3M71.1 64.9h10.2M38.1 80.2v12.7M81.3 80.2v12.7M218.4 97.9h-66v40.7h-12.7v-5.1"/>
<path d="M218.4 95.4h-45.7v43.2h-15.2v-5.1M218.4 92.9h-30.5v45.7h-10.1v-5.1M218.4 90.3h-12.7v48.3h-12.7v-5.1M218.4 85.3h-99v10.1M15.2 115.7v20.3M106.7 103v2.6M106.7 115.7v2.6M119.4 103v2.6M127 100.5v22.8h-7.6v-7.6M147.3 105.6v5M157.5 105.6v20.3M165.1 105.6v5"/>
<path d="M177.8 105.6v20.3M182.9 105.6v5M193 105.6v20.3M200.6 105.6v5M208.2 105.6v50.7M213.3 105.6v15.2M215.9 103h2.5M218.4 105.6h-78.7v20.3M221 115.3v-1.1l.6-.6 .5 .6v1.1M221 114.4h1.1M222.1 119v1.6h-.8l-.3-.3v-.5l.3-.3h.8M222.7 113.6h.8l.2 .3v1.1l-.2 .3h-.8z"/>
<path d="M222.7 116.8v.9l.2 .2h.8v-1.1M222.9 119.5h.6l.2 .3v.5l-.2 .3h-.6l-.2-.3v-.5zM224.3 113.9l.3-.3h.5l.3 .3v.3l-.3 .2M224.8 114.4h.3M224.8 117.1l.3-.3 .3 .3v.8M224.8 117.1l-.2-.3h-.3v1.1M224.8 117.1v.8M225.1 114.4l.3 .3v.3l-.3 .3h-.5l-.3-.3M225.9 114.2h.3v.2h-.3zM225.9 115h.3v.3h-.3zM225.9 116.8h.3v1.1M225.9 117.9h.6"/>
<path d="M225.9 119.8h1.1M226.2 116v.3M227.6 119h.8l.2 .2v1.1l-.2 .3h-.8zM228.1 116.3v1.6h-.8l-.3-.2v-.6l.3-.3h.8M228.4 113.6h.8l.3 .3v1.1l-.3 .3h-.8zM228.9 116.8h.6l.2 .3v.8h-.8l-.2-.2 .2-.3h.8M230 115.3h.6M230 114.2h.3v1.1M230.3 113.4v.2M230.3 119.2l-.3-.2h-.5l-.3 .2v1.1l.3 .3h.5l.3-.3M231.1 114.2l.5 1.1 .6-1.1M231.4 116.3v1.6h-.8l-.3-.2v-.6l.3-.3h.8"/>
<path d="M231.9 117.4h1.1v-.3l-.3-.3h-.5l-.3 .3v.6l.3 .2h.5M232.7 115.3h.6M232.7 114.2h.3v1.1M233 113.4v.2M233.6 119v1.6h-.9l-.2-.3v-.5l.2-.3h.9M234.4 119.5h.5l.3 .3v.5l-.3 .3h-.5l-.3-.3v-.5zM234.9 114.2h-.8l-.3 .2 .3 .3h.6l.2 .3-.2 .3h-.9M235.2 116.3v1.6M235.2 117.1h1.1M235.5 114.4l.3-.2h.5l.3 .2v.6l-.3 .3h-.5l-.3-.3zM236.3 116.3v1.6M236.8 117.9h.6"/>
<path d="M236.8 116.3h.6M237.1 114.2v1.1M237.1 116.3v1.6M237.4 119l1.1 1.6M237.9 114.2h-.2l-.6 .5M237.9 117.1h1.1M237.9 116.3v1.6M238.5 119l-1.1 1.6M239 116.3v1.6M239 119h.8l.3 .2v.3l-.3 .3 .3 .3v.2l-.3 .3h-.8zM239 119.8h.8M240.1 114.2v1.1"/>
<path d="M240.7 116.3h-1.1v.8l.5-.3h.3l.3 .3v.6l-.3 .2h-.6l-.2-.2M240.9 114.2h-.2l-.6 .5M241.5 114.7h1.1v-.3l-.3-.2h-.6l-.2 .2v.6l.2 .3h.6M242.3 116.6v1.1l-.3 .2h-.5l-.3-.2M242.3 116.6l-.3-.3h-.5l-.3 .3v1.1M242.3 116.6l-1.1 1.1M242.8 116.6l.3-.3h.5l.3 .3v.2l-.3 .3M243.4 117.1h.2M243.6 117.1l.3 .3v.3l-.3 .2h-.5l-.3-.2M244.2 114.2h-.8l-.3 .2 .3 .3h.5l.3 .3-.3 .3h-.8M244.8 115.3h.5M244.8 114.2h.2v1.1"/>
<path d="M245 113.4v.2M245.6 116.6v1.1l-.3 .2h-.5l-.3-.2M245.6 116.6l-.3-.3h-.5l-.3 .3v1.1M245.6 116.6l-1.1 1.1M246.7 119.2l-.3-.2h-.5l-.3 .2v.3l.3 .3h.5l.3 .3v.2l-.3 .3h-.5l-.3-.3M246.9 114.2h-.8l-.2 .2 .2 .3h.6l.2 .3-.2 .3h-.8M247.2 119.2l.3-.2h.5l.3 .2v.3l-.3 .3M247.5 114.2h.5M247.8 113.9v1.1l.2 .3M247.8 117.9h.8l.2-.2v-.6l-.2-.3h-.8v1.7M247.8 119.8h.2M248 119.8l.3 .3v.2l-.3 .3h-.5l-.3-.3"/>
<path d="M248.6 115.3h.5M248.6 114.2h.2v1.1M248.8 113.4v.2M248.9 119h.8l.2 .2v.3l-.2 .3 .2 .3v.2l-.2 .3h-.8zM248.9 119.8h.8M249.7 114.2l.5 1.1 .5-1.1M249.7 116.8h.5l.3 .3v.8h-.8l-.3-.2 .3-.3h.8M250.5 119.5h.3v.3h-.3zM251 116.8v1.1M251.6 114.2h.5l.3 .2v.6l-.3 .3h-.5l-.3-.3v-.6zM251.8 116.8h-.2l-.6 .6M252.7 116.8h.5l.3 .3v.8h-.8l-.3-.2 .3-.3h.8"/>
<path d="M252.9 119.2l.3-.2h.5l.3 .2v.3l-.3 .3M253.5 119.8h.2M253.7 119.8l.3 .3v.2l-.3 .3h-.5l-.3-.3M255.4 119.2l.3-.2h.5l.3 .2v.3l-.3 .3M255.7 113.6v1.7h-.9l-.2-.3v-.6l.2-.2h.9M255.7 117.4h1.1v-.3l-.3-.3h-.6l-.2 .3v.6l.2 .2h.6M255.9 119.8h.3M256.2 119.8l.3 .3v.2l-.3 .3h-.5l-.3-.3M256.5 114.2h.5l.3 .2v.6l-.3 .3h-.5l-.3-.3v-.6zM257 119v1.1l.6 .5 .5-.5v-1.1M257.3 117.9v-1.1h.8l.3 .3v.8M258.9 116.8h.6"/>
<path d="M259.2 116.6v1.1l.3 .2M260 116.8v1.1M260.6 114.2h-.8l-.3 .2 .3 .3h.5l.3 .3-.3 .3h-.8M260.8 116.8h-.2l-.6 .6M261.1 114.7h1.1v-.3l-.3-.2h-.5l-.3 .2v.6l.3 .3h.5M261.7 116.8h.5l.3 .3v.8h-.8l-.3-.2 .3-.3h.8M262.2 119.5h.6l.2 .3v.8h-.8l-.3-.3 .3-.2h.8M262.8 115.3v-1.1h.8l.2 .2v.9M263 116.8v1.1M263.6 119.5v1.1M263.8 116.8h-.2l-.6 .6M264.4 119.5h-.3l-.5 .6"/>
<path d="M265.2 119.5h.5l.3 .3v.8h-.8l-.3-.3 .3-.2h.8M265.5 114.2h-.8l-.3 .2 .3 .3h.5l.3 .3-.3 .3h-.8M266 117.9v-1.1h.8l.3 .3v.8M266.3 114.2h.5l.3 .2v.6l-.3 .3h-.5l-.3-.3v-.6zM267.7 114.2v1.1M267.9 116.8h.6l.3 .3v.6l-.3 .2h-.6l-.2-.2v-.6zM268.2 119.2l.3-.2h.5l.3 .2v.3l-1.1 1.1h1.1M268.5 114.2h-.3l-.5 .5M271 116.8v1.1M271.8 113.6v1.7h-.9l-.2-.3v-.6l.2-.2h.9M271.8 119h-1.1v.8l.8-.3 .3 .3v.5l-.3 .3h-.6l-.2-.3M271.8 116.8h-.3l-.5 .6"/>
<path d="M272.3 114.7h1.1v-.3l-.3-.2h-.5l-.3 .2v.6l.3 .3h.5M272.3 119v1.1l.6 .5 .5-.5v-1.1M272.6 116.8h.5l.3 .3v.8h-.8l-.3-.2 .3-.3h.8M273.9 117.9v-1.1h.9l.2 .3v.8M275.8 119.5h.6l.3 .3v.5l-.3 .3h-.6l-.2-.3v-.5zM276.7 117.9h-.9l-.2-.2v-.6l.2-.3h.9v1.4l-.3 .3h-.3M277.2 117.4h1.1v-.3l-.3-.3h-.5l-.3 .3v.6l.3 .2h.5M277.2 119.5v.8l.3 .3h.8v-1.1M280.5 119.5l.5-.5v1.6M283 119.2l.2-.2h.6l.2 .2v.3l-1 1.1h1M284.6 119v1.1l.5 .5 .6-.5v-1.1M15.2 131h22.9"/>
<path d="M25.4 131v5M45.7 138.6v7.6M68.6 128.4v7.6M81.3 128.4v7.6M86.3 128.4h-33v2.6M147.3 120.8v35.5M165.1 120.8v35.5M182.9 120.8v35.5M200.6 120.8v20.3M220.9 131h-2.5v25.3M223.2 121.6l-.5 .6v.5l.5 .6M223.8 121.6v1.1l.5 .6 .5-.6v-1.1"/>
<path d="M225.4 122.2v1.1M225.9 120.6v-1.1l.6-.5 .5 .5v1.1M226.2 122.2h-.3l-.5 .5M226.8 122.7h1v-.3l-.2-.2h-.6l-.2 .2v.6l.2 .3h.6M228.4 122.4h.5M228.9 121.6l-.2 .3v1.4M231.1 122.2h.3v1.1M231.1 123.3h.5M231.4 121.4v.2M232.2 123.3v-1.1h.8l.3 .2v.9M233.8 122.2h.6M234.1 121.9v1.1l.3 .3"/>
<path d="M234.9 122.7h1.1v-.3l-.2-.2h-.6l-.3 .2v.6l.3 .3h.6M236.6 122.2v1.1M237.4 122.2h-.3l-.5 .5M237.9 123.3v-1.1h.8l.3 .2v.9M239.8 122.2h.6l.3 .2v.6l-.3 .3h-.6l-.2-.3v-.6zM240.7 120.1h1v-.3l-.2-.3h-.6l-.2 .3v.5l.2 .3h.6M241.3 136h-7.7v20.3M242.3 120.1h1.1v-.3l-.3-.3h-.5l-.3 .3v.5l.3 .3h.5M243.9 121.6v1.7h-.8l-.3-.3v-.6l.3-.2h.8M244.8 122.2h.5l.3 .2v.6l-.3 .3h-.5l-.3-.3v-.6zM247.8 121.6l1 1.7M248.8 121.6l-1 1.7"/>
<path d="M249.4 121.6h.8l.3 .3v.3l-.3 .2 .3 .3v.3l-.3 .3h-.8zM249.4 122.4h.8M250.5 120.3h.3v.3h-.3zM251 122.7h1.1v-.3l-.3-.2h-.5l-.3 .2v.6l.3 .3h.5M252.7 122.7h1v-.3l-.2-.2h-.6l-.2 .2v.6l.2 .3h.6M254.3 121.6l.5 .6v.5l-.5 .6M254.6 120.3h.2v.3h-.2zM260.3 120.6h.8l.3-.3v-.5l-.3-.3h-.8v1.6M269.9 120.3h.2v.3h-.2zM280.5 120.6h1.1M282.1 120.3h.3v.3h-.3zM15.2 143.7v2.5"/>
<path d="M25.4 143.7v2.5M28 157.7h.6M29.1 156.9h-1.1v1.7h1.1M30.7 157.5h-.8l-.2 .2 .2 .3h.6l.2 .3-.2 .3h-.8M32.4 157.5h-.8l-.3 .2 .3 .3h.5l.3 .3-.3 .3h-.8M32.9 158h1.1v-.3l-.3-.2h-.5l-.3 .2v.6l.3 .3h.5M35.6 159.6v1.6h-.8l-.2-.2v-.6l.2-.3h.8M36.2 157.5v1.1M37 157.5h-.3l-.5 .5M37.5 158h1.2v-.3l-.3-.2h-.6l-.3 .2v.6l.3 .3h.6M39.5 159.9l.2-.3h.6l.3 .3v.2l-1.1 1.1h1.1M40.3 158.6h-.8l-.3-.3v-.6l.3-.2h.8v1.3l-.3 .3h-.3"/>
<path d="M40.8 157.5v.8l.3 .3h.8v-1.1M42.5 156.9h.2v1.7M42.5 158.6h.5M43 159.6h-1.1v.8l.6-.3h.2l.3 .3v.6l-.3 .2h-.5l-.3-.2M43.6 159.6v1.1l.5 .5 .5-.5v-1.1M43.8 157.5h.6l.2 .2v.9h-.8l-.2-.3 .2-.3h.8M46.3 156.9v1.7h-.8l-.3-.3v-.6l.3-.2h.8M46.8 157.7l.3-.2h.5l.3 .2v.6l-.3 .3h-.5l-.3-.3zM48.5 157.5v1.1M49.3 157.5h-.3l-.5 .5M51.5 159.3v.3M52.6 156.9v1.7h-.9l-.2-.3v-.6l.2-.2h.9"/>
<path d="M53.1 158h1.1v-.3l-.3-.2h-.5l-.3 .2v.6l.3 .3h.5M56.4 157.5h.5M56.6 157.2v1.1l.3 .3M57.5 158h1v-.3l-.2-.2h-.6l-.2 .2v.6l.2 .3h.6M58.8 159.6l1.1 1.6M59.1 158.6v-1.1h.8l.3 .2v.9M59.9 159.6l-1.1 1.6M60.5 159.6h.8l.3 .3v.2l-.3 .3 .3 .3v.3l-.3 .2h-.8zM61.8 157.5h-.8l-.3 .2 .3 .3h.6l.2 .3-.2 .3h-.9M62.4 157.7h.5M62.4 158h.5M62.4 156.9v1.9"/>
<path d="M62.9 157.7l.3-.2h.5l.3 .2v.6l-.3 .3h-.5l-.3-.3zM67.3 156.9v1.7h-.8l-.3-.3v-.6l.3-.2h.8M67.8 158h1.1v-.3l-.3-.2h-.5l-.3 .2v.6l.3 .3h.5M68.1 159.9l-.3-.3h-.5l-.3 .3v.2l.3 .3h.5l.3 .3v.3l-.3 .2h-.5l-.3-.2M68.6 143.7v2.5M68.7 159.9l.2-.3h.6l.2 .3v.2l-.2 .3M69.5 157.5l.5 1.1 .6-1.1M70.3 159.6h.8l.3 .3v.2l-.3 .3 .3 .3v.3l-.3 .2h-.8zM71.1 158h1.1v-.3l-.3-.2h-.5l-.3 .2v.6l.3 .3h.5M75.5 157.5h-.8l-.3 .2 .3 .3h.5l.3 .3-.3 .3h-.8M76 159.3l-.5 .3M76 158h1.1v-.3l-.3-.2h-.5l-.3 .2v.6l.3 .3h.5"/>
<path d="M77.7 157.5v1.1M78.5 157.5h-.3l-.5 .5M78.7 159.9v1.1l.3 .2M81.3 143.7v2.5M81.7 156.9v1.7h-.8l-.2-.3v-.6l.2-.2h.8M82.3 158h1.1v-.3l-.3-.2h-.5l-.3 .2v.6l.3 .3h.5M82.6 159.6v1.6h.8l.3-.2v-.6l-.3-.3h-.8M85.6 158.6h1.1M85.6 157.5l.5-.6v1.7M85.9 159.6h.2v1.6M86.9 159.6v1.6M87.2 158.3h.3v.3h-.3z"/>
<path d="M88 157.2l.3-.3h.5l.3 .3v.3l-1.1 1.1h1.1M89.7 156.9v1.1l.5 .6 .5-.6v-1.1M200.6 151.3v5M29.1 162.8h-.8l-.3 .3v.5l.3 .3h.8M29.7 160.4l.2-.3h.6l.2 .3v.6l-.2 .2h-.6l-.2-.2zM29.9 162.8h.6l.2 .3v.5l-.2 .3h-.6l-.2-.3v-.5zM31.3 160.1v.9l.3 .2h.8v-1.1M31.8 163.1l.3-.3 .3 .3v.8M31.8 163.1l-.2-.3h-.3v1.1M31.8 163.1v.8M34.6 163.3h1v-.2l-.2-.3h-.6l-.2 .3v.5l.2 .3h.6M36.2 160.7h1.1v-.3l-.3-.3h-.5l-.3 .3v.6l.3 .2h.5"/>
<path d="M37.3 162.8h-.8l-.3 .3 .3 .2h.5l.3 .3-.3 .3h-.8M38.9 162.8h-.8l-.3 .3 .3 .2h.6l.2 .3-.2 .3h-.9M39.5 163.3h1.1v-.2l-.3-.3h-.6l-.2 .3v.5l.2 .3h.6M41.1 161h.3v.2h-.3zM42.2 162.8h-.8l-.3 .3 .3 .2h.5l.3 .3-.3 .3h-.8M45.5 161h.2v.2h-.2zM45.5 162.3v1.6h-.9l-.2-.3v-.5l.2-.3h.9M45.7 161.2l-.5 .6M46 163.1l.3-.3h.5l.3 .3v.5l-.3 .3h-.5l-.3-.3zM47.6 162.8h.3v1.1M47.6 163.9h.6M47.9 161.2h.8l.3-.2v-.6l-.3-.3h-.8v1.7"/>
<path d="M47.9 162v.3M49.6 160.4l.2-.3h.6l.3 .3v.6l-.3 .2h-.6l-.2-.2zM49.8 162.8h-.8l-.3 .3 .3 .2h.6l.2 .3-.2 .3h-.9M51.2 160.1h.3v1.1M51.2 161.2h.5M52 163.9v-1.1h.8l.3 .3v.8M53.4 160.1h-.8l-.3 .3 .3 .3h.5l.3 .3-.3 .2h-.8M53.7 162.8h.2v1.1h-.2M54.2 162l-.5 .3M54.7 162.8l.6 1.1 .5-1.1M55.6 160.4l.2-.3h.6l.2 .3v.6l-.2 .2h-.6l-.2-.2zM56.4 163.3h1.1v-.2l-.3-.3h-.6l-.2 .3v.5l.2 .3h.6"/>
<path d="M58 162.8h.3v1.1M58 163.9h.6M58.3 162v.3M60.2 162.8h-.8l-.3 .3 .3 .2h.5l.3 .3-.3 .3h-.8M60.5 160.4h.8M62.1 160.7h1.1v-.3l-.3-.3h-.5l-.3 .3v.6l.3 .2h.5M63.5 162.3v1.6h-.8l-.3-.3v-.5l.3-.3h.8M63.8 160.7h1v-.3l-.2-.3h-.6l-.2 .3v.6l.2 .2h.6M64 163.3h1.1v-.2l-.3-.3h-.5l-.3 .3v.5l.3 .3h.5M67.3 162.8v1.1M68.1 162.8h-.3l-.5 .5M68.7 163.3h1v-.2l-.2-.3h-.6l-.2 .3v.5l.2 .3h.6"/>
<path d="M69.2 160.4h.3M69.5 160.4l.2 .3v.3l-.2 .2h-.6l-.2-.2M70.3 160.4h.8M70.3 163.1h.5M70.8 162.3l-.2 .2v1.4M71.4 163.3h1.1v-.2l-.3-.3h-.6l-.2 .3v.5l.2 .3h.6M73 162.8v1.1M73.8 162.8h-.2l-.6 .5M74.4 163.3h1.1v-.2l-.3-.3h-.5l-.3 .3v.5l.3 .3h.5M74.4 162.3l.5-.6 .6 .6M74.7 160.1h-.9l-.2 .3 .2 .3h.6l.3 .3-.3 .2h-.8M75.2 160.4l.3-.3h.5l.3 .3v.6l-.3 .2h-.5l-.3-.2z"/>
<path d="M76 163.9v-1.1h.8l.3 .3v.8M78.5 160.1h.5M78.7 162.8h-.8l-.2 .3v.5l.2 .3h.8M79.3 162.8h.3v1.1M79.3 163.9h.5M79.6 160.1v1.1M79.6 162v.3M80.4 160.1h-.3l-.5 .6M80.7 162.8h.5l.3 .3v.8h-.8l-.3-.3 .3-.3h.8M81.2 160.1h.5l.3 .3v.8h-.8l-.3-.2 .3-.3h.8M83.7 163.9h.8l.3-.3v-.5l-.3-.3h-.8v1.6M84.5 160.1h.5l.3 .3v.8h-.8l-.3-.2 .3-.3h.8"/>
<path d="M85.6 162.8h.5l.3 .3v.8h-.8l-.3-.3 .3-.3h.8M85.9 161.2h.5M86.9 160.4l.3-.3h.6l.2 .3v.8M86.9 162.8v1.1M87.8 162.8h-.3l-.6 .5M88.6 162.8h.5l.3 .3v.8h-.8l-.3-.3 .3-.3h.8M88.8 160.1h.6l.3 .3v.8h-.9l-.2-.2 .2-.3h.9M91.6 163.1l.2-.3h.6l.3 .3v.5l-.3 .3h-.6l-.2-.3zM95.9 162.8h-.8l-.3 .3v.5l.3 .3h.8M96.5 163.1l.3-.3h.5l.3 .3v.5l-.3 .3h-.5l-.3-.3zM98.1 163.9v-1.1h.8l.3 .3v.8M99.8 162.8l.5 1.1 .5-1.1"/>
<path d="M101.4 163.3h1.1v-.2l-.3-.3h-.5l-.3 .3v.5l.3 .3h.5M103 162.8v1.1M103.8 162.8h-.2l-.6 .5M105.5 162.8h-.8l-.3 .3 .3 .2h.5l.3 .3-.3 .3h-.8M106 163.1l.3-.3h.5l.3 .3v.5l-.3 .3h-.5l-.3-.3zM107.7 162.8v1.1M108.5 162.8h-.3l-.5 .5M110.7 163.1h1.1M110.7 163.9v-1.1l.5-.5 .6 .5v1.1M112.3 162.3h.8l.3 .2v1.1l-.3 .3h-.8z"/>
</g>
<g fill="#008000" stroke="#008000" stroke-width=".21">
<circle cx="213.3" cy="105.6" r=".51"/>
<circle cx="147.3" cy="105.6" r=".51"/>
<circle cx="165.1" cy="105.6" r=".51"/>
<circle cx="157.5" cy="105.6" r=".51"/>
<circle cx="182.9" cy="105.6" r=".51"/>
<circle cx="177.8" cy="105.6" r=".51"/>
<circle cx="193" cy="105.6" r=".51"/>
<circle cx="200.6" cy="105.6" r=".51"/>
<circle cx="208.2" cy="105.6" r=".51"/>
<circle cx="68.6" cy="128.4" r=".51"/>
<circle cx="81.3" cy="128.4" r=".51"/>
<circle cx="53.3" cy="128.4" r=".51"/>
<circle cx="200.6" cy="138.6" r=".51"/>
<circle cx="182.9" cy="138.6" r=".51"/>
<circle cx="165.1" cy="138.6" r=".51"/>
<circle cx="81.3" cy="64.9" r=".51"/>
<circle cx="38.1" cy="64.9" r=".51"/>
<circle cx="25.4" cy="131" r=".51"/>
<circle cx="15.2" cy="131" r=".51"/>
<circle cx="147.3" cy="138.6" r=".51"/>
</g>
<g font-size="3.5">
<text x="3.5" y="205.4">12/03/2017</text>
<text x="22.7" y="205.4">20:43 C:\Users\Victor\Documents\eagle\Placa Xbee 2017\xbee_2017_v2.sch (Sheet: 1/1)</text>
</g>
<g font-size="2.1" fill="#505050">
<text x="219.4" y="51.9">1</text>
<text x="223.3" y="53">VCC</text>
<text x="218.3" y="59.5">13</text>
<text x="219.4" y="54.4">5</text>
<text x="223.3" y="55.5">RESET</text>
<text x="51.8" y="64.6">1</text>
<text x="55.7" y="65.7">VI</text>
<text x="63.5" y="65.7">VO</text>
<text x="68.9" y="64.6">3</text>
<text x="219.4" y="62">6</text>
<text x="223.3" y="63.2">PWM0/RSSI</text>
<text x="223.3" y="60.6">ON/SLEEP</text>
<text x="60.6" y="71.5" transform="rotate(-90 60.6 71.5)">2</text>
<text x="219.4" y="69.7">2</text>
<text x="219.4" y="67.1">3</text>
<text x="223.3" y="70.8">DOUT</text>
<text x="223.3" y="68.2">DIN/CONFIG</text>
<text x="219.4" y="74.7">4</text>
<text x="219.4" y="77.3">9</text>
<text x="223.3" y="75.9">CD/DOUT_EN/DO8</text>
<text x="218.3" y="79.8">12</text>
<text x="218.3" y="82.4">16</text>
<text x="223.3" y="78.4">DTR/SLEEP_RQ/DI8</text>
<text x="223.3" y="80.9">CTS/DIO7</text>
<text x="223.3" y="83.5">RTS/AD6/DIO6</text>
<text x="218.3" y="87.4">11</text>
<text x="218.3" y="84.9">15</text>
<text x="218.3" y="90">17</text>
<text x="223.3" y="88.6">RF_TX/AD4/DIO4</text>
<text x="223.3" y="86">ASSOC/AD5/DIO5</text>
<text x="218.3" y="92.5">18</text>
<text x="218.3" y="95.1">19</text>
<text x="223.3" y="91.1">COORD_SEL/AD3/DIO3</text>
<text x="223.3" y="93.6">AD2/DIO2</text>
<text x="218.3" y="97.6">20</text>
<text x="223.3" y="96.2">AD1/DIO1</text>
<text x="223.3" y="98.7">AD0/DIO0</text>
<text x="218.3" y="105.2">10</text>
<text x="218.3" y="102.7">14</text>
<text x="223.3" y="106.3">GND</text>
<text x="223.3" y="103.8">VREF</text>
</g>
</svg>
